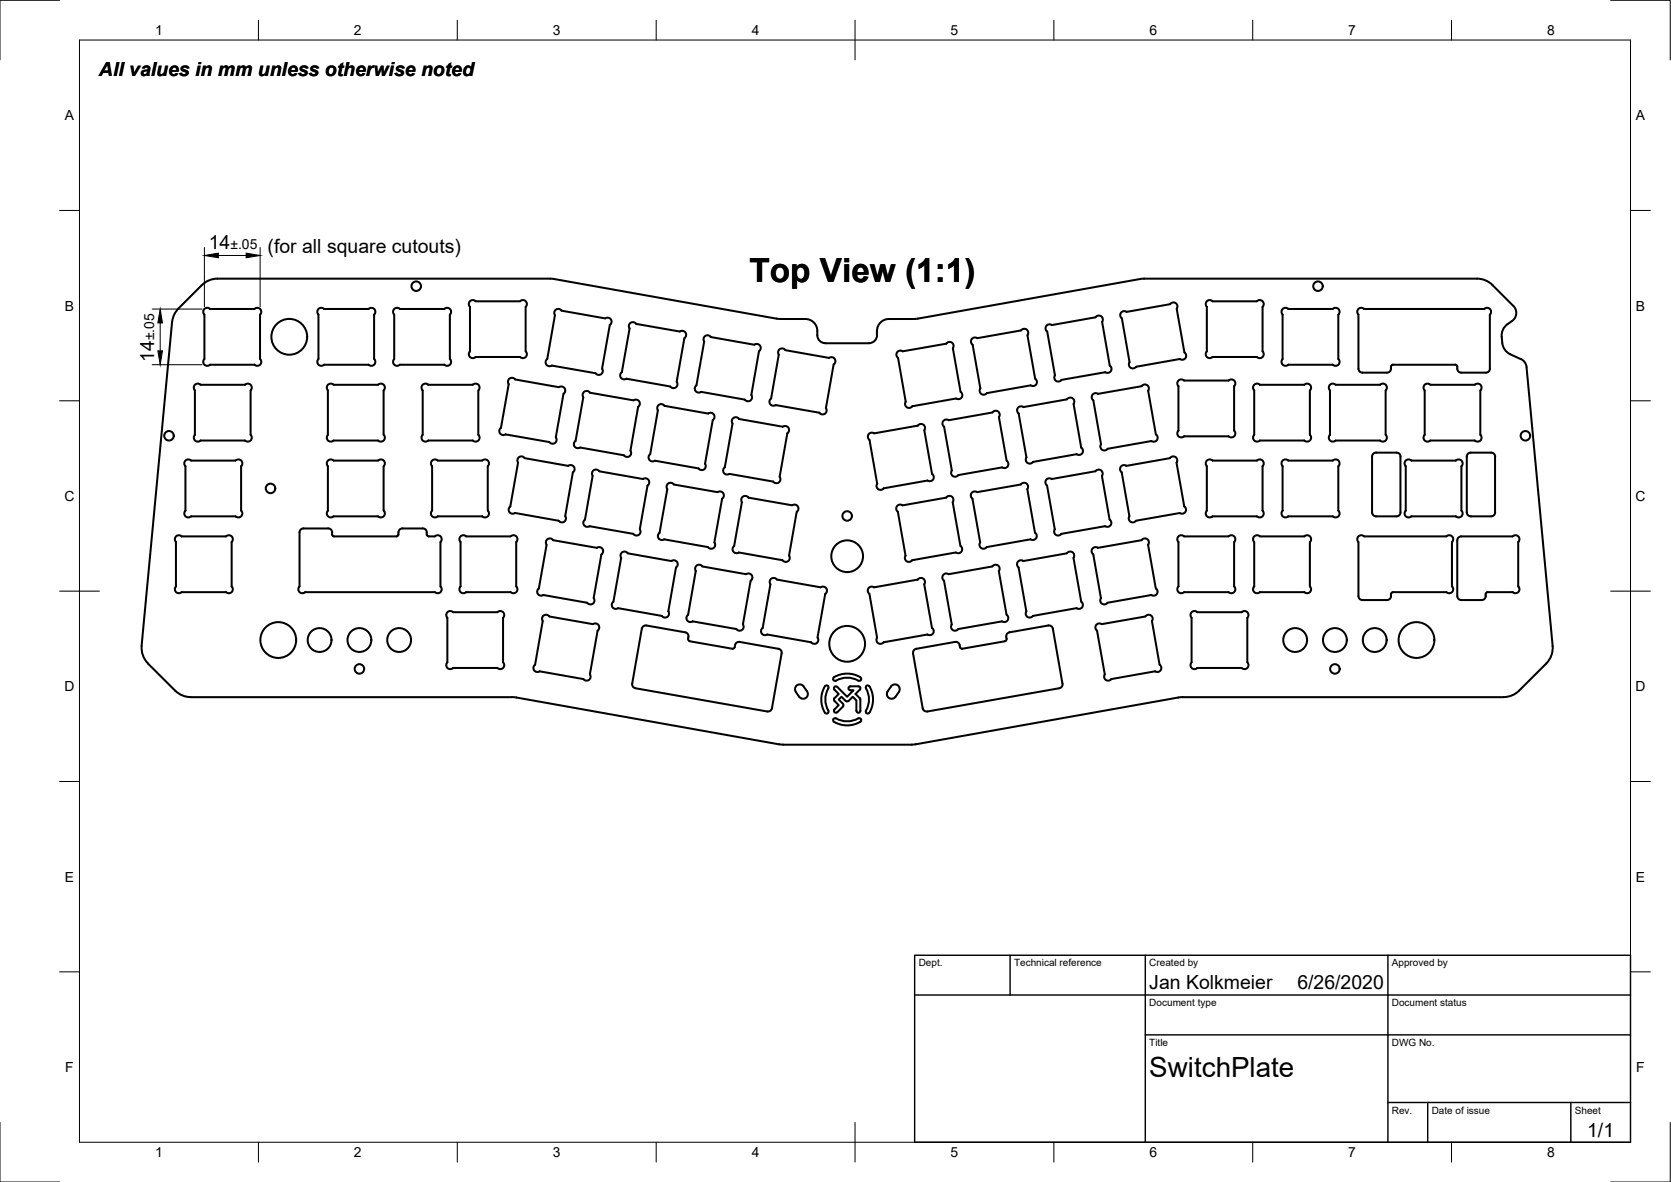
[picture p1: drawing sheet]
<svg xmlns="http://www.w3.org/2000/svg" width="420mm" height="297mm" viewBox="0 0 420 297" stroke-linecap="round" stroke-linejoin="round" font-family="sans-serif">
<!-- layer: Visible -->
<g fill="none" stroke="#000" stroke-width=".51">
<path d="M50.8 71.6l-6.3 6.4-.9 1.7-.3 1.2M54.7 70h84l56.6 10.1M54.7 70l-1.9 .3-1.1 .6-.9 .7M65.4 79.1v11.1M65.4 79.1a1.01 1.01 0 0 0 0-1.5 1.01 1.01 0 0 0-1.4 0h-11.2a1.01 1.01 0 0 0-1.4 0 1.01 1.01 0 0 0 0 1.5v11.1M94.1 79.1v11.1M94.1 79.1a1 1 0 0 0 0-1.5 1 1 0 0 0-1.4 0h-11.2a1.01 1.01 0 0 0-1.4 0 1.01 1.01 0 0 0 0 1.5v11.1M113.1 79.1v11.1M113.1 79.1a1 1 0 0 0 0-1.5 1 1 0 0 0-1.4 0h-11.2a1.01 1.01 0 0 0-1.4 0 1.01 1.01 0 0 0 0 1.5v11.1M119.6 75.7h11.2M119.6 75.7a1 1 0 0 0-1.4 0 1 1 0 0 0 0 1.4v11.2a1.01 1.01 0 0 0 0 1.4 1.01 1.01 0 0 0 1.4 0M130.8 75.7a1.01 1.01 0 0 1 1.4 0 1.01 1.01 0 0 1 0 1.4v11.2a1 1 0 0 1 0 1.4 1 1 0 0 1-1.4 0h-11.2"/>
<path d="M275.5 79.7l-11 2M275.5 79.7a1.01 1.01 0 0 1 1.4-.2 1.01 1.01 0 0 1 .2 1.4M287.7 70l84.3 .1 1.8 .5 1 .6 5.7 5.7a2.49 2.49 0 0 1-.3 3.8 4.4 4.4 0 0 0-2.5 5.5 3.5 3.5 0 0 0 2.1 2.8l2.6 1.2M287.7 70l-57 10.1-7.2 .1M303.4 77.1v11.2M304.9 75.7h11.1M304.9 75.7a1.01 1.01 0 0 0-1.4 0 1.01 1.01 0 0 0 0 1.4M316 75.7a1 1 0 0 1 1.5 0 1 1 0 0 1 0 1.4v11.2a1 1 0 0 1 0 1.4 1 1 0 0 1-1.5 0h-11.1a1.01 1.01 0 0 1-1.4 0 1.01 1.01 0 0 1 0-1.4M322.5 79.1v11.1M322.5 79.1a1.01 1.01 0 0 1 0-1.5 1.01 1.01 0 0 1 1.4 0h11.2a1.01 1.01 0 0 1 1.4 0 1.01 1.01 0 0 1 0 1.5M336.5 79.1v11.1M374.6 79.1v13.6"/>
<path d="M374.6 79.1a1.01 1.01 0 0 0 0-1.5 1.01 1.01 0 0 0-1.4 0h-30.2a1 1 0 0 0-1.4 0 1 1 0 0 0 0 1.5v13.5a1.01 1.01 0 0 0 1 1h6.2a1.36 1.36 0 0 0 1-1.7l.5-.3 15.6 .1h.3l.2 .4a1.13 1.13 0 0 0 1 1.5h6.2a1.01 1.01 0 0 0 1-1M43.3 80.9l-7.7 81.4M51.4 90.2a1.01 1.01 0 0 0 0 1.4 1.01 1.01 0 0 0 1.4 0l11.2 .1a1.02 1.02 0 0 0 1.4-.1 1.02 1.02 0 0 0 0-1.4M80.1 90.2a1.01 1.01 0 0 0 0 1.4 1.01 1.01 0 0 0 1.4 0l11.2 .1a1.01 1.01 0 0 0 1.4-.1 1.01 1.01 0 0 0 0-1.4M96.5 98.1v11.2M96.5 98.1a1.01 1.01 0 0 0 0-1.4 1.01 1.01 0 0 0-1.5 0h-11.1a1.01 1.01 0 0 0-1.4 0 1.01 1.01 0 0 0 0 1.4l-.1 11.2M99.1 90.2a1.01 1.01 0 0 0 0 1.4 1.01 1.01 0 0 0 1.4 0l11.2 .1a1.01 1.01 0 0 0 1.4-.1 1.01 1.01 0 0 0 0-1.4M120.3 98.1v11.2M120.3 98.1a1.01 1.01 0 0 0 0-1.4 1.01 1.01 0 0 0-1.4 0h-11.2a1.01 1.01 0 0 0-1.4 0 1.01 1.01 0 0 0 0 1.4v11.2M127.9 96.5a1.01 1.01 0 0 1 .2-1.4 1.01 1.01 0 0 1 1.4 .3l11 1.9a1 1 0 0 1 1.5 .2 1 1 0 0 1-.3 1.4l-2 11M127.9 96.5l-1.9 11a1.01 1.01 0 0 0-.3 1.4 1.01 1.01 0 0 0 1.4 .3M138.8 91.9a1.01 1.01 0 0 1-1.4-.3 1.01 1.01 0 0 1 .2-1.4l1.9-11a1.02 1.02 0 0 1 .3-1.4 1.02 1.02 0 0 1 1.4 .3l11 1.9a1.01 1.01 0 0 1 1.4 .2 1.01 1.01 0 0 1-.3 1.5l-1.9 11a1 1 0 0 1-.3 1.3 1 1 0 0 1-1.4-.2l-11-1.9"/>
<path d="M148.3 98.7l11 1.9M148.3 98.7a1.01 1.01 0 0 0-1.4-.3 1.01 1.01 0 0 0-.2 1.4l-2 11a1.01 1.01 0 0 0-.2 1.4 1.01 1.01 0 0 0 1.4 .3l11 1.9M158.5 81.1a.98 .98 0 0 1 1.4 .3l11 1.9a1.01 1.01 0 0 1 1.5 .3 1.01 1.01 0 0 1-.3 1.4l-1.9 11a1.01 1.01 0 0 1-.3 1.4 1.01 1.01 0 0 1-1.4-.3l-11-1.9a1.01 1.01 0 0 1-1.4-.3 1.01 1.01 0 0 1 .3-1.4l1.9-11a1.01 1.01 0 0 1 .2-1.4zM175.1 96.8a1.01 1.01 0 0 0-.2 1.4 1.01 1.01 0 0 0 1.4 .3l11 1.9M177.1 85.8l-2 11M177.1 85.8a1.01 1.01 0 0 1 .2-1.4 1.01 1.01 0 0 1 1.4 .3l11 1.9a1 1 0 0 1 1.4 .3 1 1 0 0 1-.2 1.4l-2 11a1 1 0 0 1-.2 1.4 1 1 0 0 1-1.4-.3M195.3 80.1l1.1 .1M196.1 87.7a.98 .98 0 0 1 1.4 .3l11 1.9a1 1 0 0 1 1.4 .3 1 1 0 0 1-.3 1.4l-1.9 11a1 1 0 0 1-.3 1.4 1 1 0 0 1-1.4-.3l-11-1.9a1.01 1.01 0 0 1-1.4-.3 1.01 1.01 0 0 1 .3-1.4l1.9-11a1.01 1.01 0 0 1 .3-1.4zM196.4 80.2h6.1M202.5 80.2a3.2 3.2 0 0 1 3 4.1 2 2 0 0 0 2 1.9l11 .1a2.27 2.27 0 0 0 2-3.1 3 3 0 0 1 3-3M227 88.3a1.01 1.01 0 0 0-1.4 .2 1.01 1.01 0 0 0 .2 1.4l1.9 11a1.01 1.01 0 0 0 .3 1.4 1.01 1.01 0 0 0 1.4-.2l11-2a1.01 1.01 0 0 0 1.4-.2 1.01 1.01 0 0 0-.3-1.4M239.6 87.5l1.9 11"/>
<path d="M239.6 87.5a1.01 1.01 0 0 0-.3-1.4 1.01 1.01 0 0 0-1.4 .3l-11 1.9M246.5 97.6a1.01 1.01 0 0 0 .2 1.4 1.01 1.01 0 0 0 1.4-.2M259.1 96.8l-11 2M259.1 96.8a1 1 0 0 0 1.4-.2 1 1 0 0 0-.2-1.4l-1.9-11a1.01 1.01 0 0 0-.3-1.4 1.01 1.01 0 0 0-1.4 .2l-11 2a1.01 1.01 0 0 0-1.4 .2 1.01 1.01 0 0 0 .3 1.4l1.9 11M263.3 83.3l2 11M264.5 81.7a1.01 1.01 0 0 0-1.4 .2 1.01 1.01 0 0 0 .2 1.4M274.7 99.2a.98 .98 0 0 1 1.4-.2l11-2a1 1 0 0 1 1.4-.2 1 1 0 0 1 .2 1.4l2 11a1.01 1.01 0 0 1 .2 1.4 1.01 1.01 0 0 1-1.4 .2l-11 2a1.01 1.01 0 0 1-1.4 .2 1.01 1.01 0 0 1-.2-1.4l-2-11a1.01 1.01 0 0 1-.2-1.4zM277.1 80.9l2 11a1.01 1.01 0 0 1 .2 1.4 1.01 1.01 0 0 1-1.4 .2l-11 2a1.01 1.01 0 0 1-1.4 .2 1.01 1.01 0 0 1-.2-1.4M285.7 92.2a1.01 1.01 0 0 1-1.4 .2 1.01 1.01 0 0 1-.3-1.4l-1.9-11a1.01 1.01 0 0 1-.3-1.4 1.01 1.01 0 0 1 1.4-.2l11-2a1 1 0 0 1 1.4-.2 1 1 0 0 1 .3 1.4l1.9 11a1 1 0 0 1 .3 1.4 1 1 0 0 1-1.4 .2l-11 2M310.3 97.1v11.1M310.3 97.1a1 1 0 0 0 0-1.5 1 1 0 0 0-1.4 0h-11.2a1.01 1.01 0 0 0-1.4 0 1.01 1.01 0 0 0 0 1.5v11.1M322.5 90.2a1.01 1.01 0 0 0 0 1.4 1.01 1.01 0 0 0 1.4 0l11.2 .1a1.02 1.02 0 0 0 1.4-.1 1.02 1.02 0 0 0 0-1.4"/>
<path d="M329.4 98.1v11.2M329.4 98.1a1 1 0 0 0 0-1.4 1 1 0 0 0-1.4 0h-11.2a1.01 1.01 0 0 0-1.4 0 1.01 1.01 0 0 0 0 1.4v11.2M335.8 96.7h11.2a1.01 1.01 0 0 1 1.4 0 1.01 1.01 0 0 1 0 1.4v11.2M335.8 96.7a1.01 1.01 0 0 0-1.4 0 1.01 1.01 0 0 0 0 1.4v11.2M372.2 98.1v11.2M372.2 98.1a1 1 0 0 0 0-1.4 1 1 0 0 0-1.4 0h-11.2a1.01 1.01 0 0 0-1.4 0 1.01 1.01 0 0 0 0 1.4v11.2M382.4 90.2a2.47 2.47 0 0 1 1.4 2.1l6.6 70.7-.4 2-.7 1.2-7.3 7.4-1.6 1-1.1 .4-1.2 .2-81.8 .1M49 109.3v-11.2a1.01 1.01 0 0 1 0-1.4 1.01 1.01 0 0 1 1.4 0h11.2a1 1 0 0 1 1.4 0 1 1 0 0 1 0 1.4v11.2M49 109.3a1.01 1.01 0 0 0 0 1.4 1.01 1.01 0 0 0 1.4 0h11.2a1.01 1.01 0 0 0 1.4 0 1.01 1.01 0 0 0 0-1.4M60.6 117.2v11.1M60.6 117.2a1.01 1.01 0 0 0 0-1.5 1.01 1.01 0 0 0-1.4 0h-11.1a1.01 1.01 0 0 0-1.5 0 1.01 1.01 0 0 0 0 1.5v11.1M82.5 109.3a1.01 1.01 0 0 0 0 1.4 1.01 1.01 0 0 0 1.4 0h11.1a1.02 1.02 0 0 0 1.5 0 1.02 1.02 0 0 0 0-1.4"/>
<path d="M96.5 117.2v11.1M96.5 117.2a1.01 1.01 0 0 0 0-1.5 1.01 1.01 0 0 0-1.5 0h-11.1a1.01 1.01 0 0 0-1.4 0 1.01 1.01 0 0 0 0 1.5l-.1 11.1M106.3 109.3a1.01 1.01 0 0 0 0 1.4 1.01 1.01 0 0 0 1.4 0h11.2a1.02 1.02 0 0 0 1.4 0 1.02 1.02 0 0 0 0-1.4M127.1 109.2l11 1.9a1.01 1.01 0 0 0 1.4 .2 1.01 1.01 0 0 0 .3-1.4M131.9 115.1l11 2M131.9 115.1a1.01 1.01 0 0 0-1.4-.2 1.01 1.01 0 0 0-.2 1.4l-2 11a1.01 1.01 0 0 0-.2 1.4 1.01 1.01 0 0 0 1.4 .2l11 2a1.01 1.01 0 0 0 1.4 .2 1.01 1.01 0 0 0 .2-1.4M142.9 117.1a1.01 1.01 0 0 1 1.4 .2 1.01 1.01 0 0 1-.2 1.4M144 118.7l-1.9 11M159.3 100.6a1.01 1.01 0 0 1 1.4 .3 1.01 1.01 0 0 1-.2 1.4M160.4 102.3l-1.9 11a1.01 1.01 0 0 1-.2 1.4 1.01 1.01 0 0 1-1.4-.3M165.7 101.7a.98 .98 0 0 1 1.4 .3l11 1.9a1.01 1.01 0 0 1 1.4 .3 1.01 1.01 0 0 1-.3 1.4l-1.9 11a1 1 0 0 1-.3 1.4 1 1 0 0 1-1.4-.3l-10.9-1.9a1.01 1.01 0 0 1-1.5-.3 1.01 1.01 0 0 1 .3-1.4l1.9-11a1.01 1.01 0 0 1 .3-1.4zM183.4 119.1l11 1.9"/>
<path d="M196.1 119.9a1.01 1.01 0 0 1-.3 1.4 1.01 1.01 0 0 1-1.4-.3M198 108.9l-2 11M198 108.9a1 1 0 0 0 .2-1.4 1 1 0 0 0-1.4-.3l-11-1.9a1 1 0 0 0-1.4-.3 1 1 0 0 0-.2 1.4l-1.9 11a1.01 1.01 0 0 0-.3 1.4 1.01 1.01 0 0 0 1.4 .3M219.8 108.9l11-1.9a1 1 0 0 1 1.4-.3 1 1 0 0 1 .2 1.4l2 11a1.01 1.01 0 0 1 .2 1.4 1.01 1.01 0 0 1-1.4 .3l-11 1.9a1.01 1.01 0 0 1-1.4 .2 1.01 1.01 0 0 1-.2-1.4M219.8 108.9a1.01 1.01 0 0 0-1.4 .2 1.01 1.01 0 0 0 .2 1.4l2 11M252 117.4a1 1 0 0 0 1.4-.2 1 1 0 0 0-.3-1.4l-1.9-11a1.01 1.01 0 0 0-.3-1.4 1.01 1.01 0 0 0-1.4 .3l-11 1.9a1 1 0 0 0-1.4 .2 1 1 0 0 0 .3 1.4l1.9 11a1.01 1.01 0 0 0 .3 1.4 1.01 1.01 0 0 0 1.4-.2l11-1.9M257.3 102.3a1.01 1.01 0 0 0-1.4 .2 1.01 1.01 0 0 0 .3 1.4l1.9 11M268.3 100.4l-11 1.9M268.3 100.3a1 1 0 0 1 1.4-.2 1 1 0 0 1 .2 1.4l2 11a1 1 0 0 1 .2 1.4 1 1 0 0 1-1.4 .2l-11 2a1.01 1.01 0 0 1-1.4 .2 1.01 1.01 0 0 1-.2-1.4M275.4 118.4l-11 2M275.4 118.4a1.01 1.01 0 0 1 1.4-.2 1.01 1.01 0 0 1 .3 1.4l1.9 11M283.2 117.1a1.01 1.01 0 0 0-1.4 .2 1.01 1.01 0 0 0 .3 1.4l1.9 11"/>
<path d="M294.2 115.1a1 1 0 0 1 1.4-.2 1 1 0 0 1 .2 1.4l2 11a1.02 1.02 0 0 1 .2 1.4 1.02 1.02 0 0 1-1.4 .2l-11 2a1.01 1.01 0 0 1-1.4 .2 1.01 1.01 0 0 1-.2-1.4M294.2 115.1l-11 2M296.3 108.2a1.01 1.01 0 0 0 0 1.4 1.01 1.01 0 0 0 1.4 0l11.2 .1a1.01 1.01 0 0 0 1.4-.1 1.01 1.01 0 0 0 0-1.4M303.4 117.2v11.1M303.5 117.2a1.01 1.01 0 0 1 0-1.5 1.01 1.01 0 0 1 1.4 0h11.1a1 1 0 0 1 1.5 0 1 1 0 0 1 0 1.5v11.1M315.4 109.3a1.01 1.01 0 0 0 0 1.4 1.01 1.01 0 0 0 1.4 0h11.2a1.01 1.01 0 0 0 1.4 0 1.01 1.01 0 0 0 0-1.4M322.5 117.2v11.1M322.5 117.2a1.01 1.01 0 0 1 0-1.5 1.01 1.01 0 0 1 1.4 0h11.2a1.01 1.01 0 0 1 1.4 0 1.01 1.01 0 0 1 0 1.5M334.4 109.3a1.01 1.01 0 0 0 0 1.4 1.01 1.01 0 0 0 1.4 0M336.5 117.2v11.1M345 114.8v14a1.01 1.01 0 0 0 1 1h5.1a1.01 1.01 0 0 0 1-1v-14M346 113.8h5.1"/>
<path d="M346 113.7a1.01 1.01 0 0 0-1 1M348.4 109.3a1.01 1.01 0 0 1 0 1.4 1.01 1.01 0 0 1-1.4 0h-11.2M351.1 113.7a1.01 1.01 0 0 1 1 1M358.2 109.3a1.01 1.01 0 0 0 0 1.4 1.01 1.01 0 0 0 1.4 0h11.2a1.01 1.01 0 0 0 1.4 0 1.01 1.01 0 0 0 0-1.4M368.8 114.8v14a1.01 1.01 0 0 0 1 1h5.1M369.8 113.8h5.1M369.8 113.7a1.01 1.01 0 0 0-1 1M374.9 113.7a1.01 1.01 0 0 1 1 1M375.9 114.8v14M45.7 134.8h11.1a1.01 1.01 0 0 1 1.5 0 1.01 1.01 0 0 1 0 1.4v11.2M45.7 134.8a1.01 1.01 0 0 0-1.4 0 1.01 1.01 0 0 0 0 1.4l-.1 11.2M46.6 128.3a1.01 1.01 0 0 0 0 1.4 1.01 1.01 0 0 0 1.5 0l11.1 .1a1.02 1.02 0 0 0 1.4-.1 1.02 1.02 0 0 0 0-1.4"/>
<path d="M75.3 133.8v13.6M76.3 132.8h6.2M76.3 132.8a1.01 1.01 0 0 0-1 1M82.5 128.3a1.01 1.01 0 0 0 0 1.4 1.01 1.01 0 0 0 1.4 0l11.1 .1a1.02 1.02 0 0 0 1.5-.1 1.02 1.02 0 0 0 0-1.4M82.5 132.8a1.01 1.01 0 0 1 1 1M83.5 133.8v.5M100.2 133.8v.5M100.2 134.3l-.3 .4-.2 .1h-15.7l-.3-.1-.2-.4M101.2 132.8h5.1M101.2 132.8a1.01 1.01 0 0 0-1 1M106.3 132.8a1.01 1.01 0 0 1 1 1M107.3 133.8v.5"/>
<path d="M107.3 134.3l.3 .4a3 3 0 0 0 2.5-.2 1.01 1.01 0 0 1 .9 .6 1.01 1.01 0 0 1-.2 1.1l-.1 11.2M108.6 128.3a1.01 1.01 0 0 0 0 1.4 1.01 1.01 0 0 0 1.5 0l11.1 .1a1.01 1.01 0 0 0 1.5-.1 1.01 1.01 0 0 0 0-1.4M108.6 128.3v-11.1a1.01 1.01 0 0 1 0-1.5 1.01 1.01 0 0 1 1.5 0h11.1a1 1 0 0 1 1.5 0 1 1 0 0 1 0 1.5l-.1 11.1M117.2 134.8h11.2M117.2 134.8a1.01 1.01 0 0 0-1.4 0 1.01 1.01 0 0 0 0 1.4v11.2M128.4 134.8a1.01 1.01 0 0 1 1.4 0 1.01 1.01 0 0 1 0 1.4v11.2M139.1 135.7l11 2a1.01 1.01 0 0 1 1.4 .2 1.01 1.01 0 0 1-.3 1.4l-1.9 11a1.01 1.01 0 0 1-.3 1.4 1.01 1.01 0 0 1-1.4-.2l-11-2a1.01 1.01 0 0 1-1.4-.2 1.01 1.01 0 0 1 .3-1.4M139.1 135.7a1.01 1.01 0 0 0-1.4-.2 1.01 1.01 0 0 0-.3 1.4l-1.9 11M148.2 132.2a1.01 1.01 0 0 1-1.4-.2 1.01 1.01 0 0 1 .3-1.4l1.9-11a1.01 1.01 0 0 1 .3-1.4 1.01 1.01 0 0 1 1.4 .2l11 2a1 1 0 0 1 1.4 .2 1 1 0 0 1-.3 1.4l-1.9 11a1 1 0 0 1-.3 1.4 1 1 0 0 1-1.4-.2l-11-2M156.4 138.8a.95 .95 0 0 1 1.4 .3l11 1.9a1.01 1.01 0 0 1 1.4 .2 1.01 1.01 0 0 1-.2 1.4l-1.9 11a1.01 1.01 0 0 1-.3 1.4 1.01 1.01 0 0 1-1.4-.2l-11-2a1.01 1.01 0 0 1-1.4-.2 1.01 1.01 0 0 1 .2-1.4l2-11a1.01 1.01 0 0 1 .2-1.4zM167 135.5l11 2a1.01 1.01 0 0 0 1.4 .2 1.01 1.01 0 0 0 .3-1.4M180.4 123.7l-11-2a1 1 0 0 0-1.4-.2 1 1 0 0 0-.2 1.4l-2 11a1.01 1.01 0 0 0-.2 1.4 1.01 1.01 0 0 0 1.4 .2"/>
<path d="M180.4 123.7a1.01 1.01 0 0 1 1.4 .2 1.01 1.01 0 0 1-.2 1.4M181.6 125.3l-2 11M188.2 125a1.01 1.01 0 0 0-1.4-.2 1.01 1.01 0 0 0-.3 1.4l-1.9 11a1.01 1.01 0 0 0-.2 1.4 1.01 1.01 0 0 0 1.4 .2l10.9 2a1.01 1.01 0 0 0 1.5 .2 1.01 1.01 0 0 0 .2-1.4l1.9-11a1.01 1.01 0 0 0 .3-1.4 1.01 1.01 0 0 0-1.4-.2l-11-1.9M240.3 138.8l-11 2M240.4 138.8a1 1 0 0 0 1.4-.2 1 1 0 0 0-.3-1.4l-1.9-11a1 1 0 0 0-.3-1.4 1 1 0 0 0-1.4 .3l-11 1.9a1.01 1.01 0 0 0-1.4 .2 1.01 1.01 0 0 0 .3 1.4l1.9 11a1.01 1.01 0 0 0 .2 1.4 1.01 1.01 0 0 0 1.4-.2M258.3 122.9l2 11a1.01 1.01 0 0 1 .2 1.4 1.01 1.01 0 0 1-1.4 .2l-11 2a1.01 1.01 0 0 1-1.4 .2 1.01 1.01 0 0 1-.2-1.4l-2-11a1.01 1.01 0 0 1-.2-1.4 1.01 1.01 0 0 1 1.4-.2M258.3 122.9a1.01 1.01 0 0 0-.2-1.4 1.01 1.01 0 0 0-1.4 .2l-11 2M264.4 120.4a1 1 0 0 0-1.4 .2 1 1 0 0 0 .3 1.4l1.9 11a1.01 1.01 0 0 0 .3 1.4 1.01 1.01 0 0 0 1.4-.2M277.9 132.2l-11.1 2M279 130.6a1.01 1.01 0 0 1 .3 1.4 1.01 1.01 0 0 1-1.4 .2M287 135.7l-10.9 2a1.01 1.01 0 0 0-1.5 .2 1.01 1.01 0 0 0 .3 1.4l1.9 11a1.01 1.01 0 0 0 .3 1.4 1.01 1.01 0 0 0 1.4-.2l11-2a1.01 1.01 0 0 0 1.4-.2 1.01 1.01 0 0 0-.3-1.4M287.1 135.7a1.01 1.01 0 0 1 1.4-.2 1.01 1.01 0 0 1 .2 1.4"/>
<path d="M288.7 136.9l1.9 11M303.5 128.3a1.01 1.01 0 0 0 0 1.4 1.01 1.01 0 0 0 1.4 0l11.1 .1a1.01 1.01 0 0 0 1.5-.1 1.01 1.01 0 0 0 0-1.4M310.3 136.2v11.2M310.3 136.2a1 1 0 0 0 0-1.4 1 1 0 0 0-1.4 0h-11.2a1.01 1.01 0 0 0-1.4 0 1.01 1.01 0 0 0 0 1.4v11.2M322.5 128.3a1.01 1.01 0 0 0 0 1.4 1.01 1.01 0 0 0 1.4 0l11.2 .1a1.02 1.02 0 0 0 1.4-.1 1.02 1.02 0 0 0 0-1.4M329.4 136.2v11.2M329.4 136.2a1 1 0 0 0 0-1.4 1 1 0 0 0-1.4 0h-11.2a1.01 1.01 0 0 0-1.4 0 1.01 1.01 0 0 0 0 1.4v11.2M353.5 128.3a1.01 1.01 0 0 0 0 1.4 1.01 1.01 0 0 0 1.4 0l11.2 .1a1.01 1.01 0 0 0 1.4-.1 1.01 1.01 0 0 0 0-1.4M353.5 128.3v-11.1a1.01 1.01 0 0 1 0-1.5 1.01 1.01 0 0 1 1.4 0h11.2a1 1 0 0 1 1.4 0 1 1 0 0 1 0 1.5v11.1M363.7 134.8h-20.7a1 1 0 0 0-1.4 0 1 1 0 0 0 0 1.4v13.6l.1 .5 .4 .4 .5 .1h6.2a1.36 1.36 0 0 0 1-1.7l.5-.3h13.4M363.7 134.8a1.01 1.01 0 0 1 1.4 0 1.01 1.01 0 0 1 0 1.4v11.2M366.4 135.8v14a1.01 1.01 0 0 0 1 1h5.2a1.1 1.1 0 0 0 .9-1.5l.1-.2 .4-.3h6.3a1.01 1.01 0 0 0 1.5 0 1.01 1.01 0 0 0 0-1.4"/>
<path d="M366.4 135.8a1.01 1.01 0 0 1 1-1h12.9a1 1 0 0 1 1.5 0 1 1 0 0 1 0 1.4l-.1 11.2M375.9 128.8a1.01 1.01 0 0 1-1 1M44.3 147.4a1.01 1.01 0 0 0 0 1.4 1.01 1.01 0 0 0 1.4 0M58.3 147.4a1.01 1.01 0 0 1 0 1.4 1.01 1.01 0 0 1-1.5 0h-11.1M75.3 147.4a1.01 1.01 0 0 0 0 1.4 1.01 1.01 0 0 0 1.4 0h32.6a1.01 1.01 0 0 0 1.5 0 1.01 1.01 0 0 0 0-1.4M112.5 155.3v11.1M112.5 155.3a1 1 0 0 1 0-1.4 1 1 0 0 1 1.4-.1h11.2a1 1 0 0 1 1.4 0 1 1 0 0 1 0 1.5v11.1a1 1 0 0 1 0 1.5 1 1 0 0 1-1.4 0h-11.2a1.01 1.01 0 0 1-1.4 0 1.01 1.01 0 0 1 0-1.5M115.8 147.4a1.01 1.01 0 0 0 0 1.4 1.01 1.01 0 0 0 1.4 0M117.2 148.8h11.2M129.8 147.4a1.01 1.01 0 0 1 0 1.4 1.01 1.01 0 0 1-1.4 0M138.1 154.9l11 1.9a1.01 1.01 0 0 1 1.4 .3 1.01 1.01 0 0 1-.2 1.4M138.1 154.9a1.01 1.01 0 0 0-1.4-.2 1.01 1.01 0 0 0-.2 1.4l-2 11"/>
<path d="M150.3 158.5l-2 11M161.4 158l-2.4 13.8a1.03 1.03 0 0 0 .8 1.2l33.1 5.8a1.01 1.01 0 0 0 1.2-.8M161.4 158a1.01 1.01 0 0 1 1.2-.8l9.7 1.7a.99 .99 0 0 1 .8 1.2M176.6 142.4l11 1.9M176.6 142.3a1.01 1.01 0 0 0-1.4-.2 1.01 1.01 0 0 0-.3 1.4l-1.9 11a1.01 1.01 0 0 0-.2 1.4 1.01 1.01 0 0 0 1.4 .2l11 2a1 1 0 0 0 1.4 .2 1 1 0 0 0 .2-1.4M187.6 144.3a1.01 1.01 0 0 1 1.4 .2 1.01 1.01 0 0 1-.2 1.4M188.7 145.9l-1.9 11M192.9 159.5l11 1.9M192.9 159.4a1.01 1.01 0 0 1-1.4-.2 1.01 1.01 0 0 1 .3-1.4l1.9-11a1 1 0 0 1 .3-1.4 1 1 0 0 1 1.4 .3l11 1.9a1 1 0 0 1 1.4 .2 1 1 0 0 1-.3 1.4l-2 11a.99 .99 0 0 1-.2 1.4 .99 .99 0 0 1-1.4-.2M233.2 159.5l-11 1.9M233.2 159.4a1 1 0 0 0 1.4-.2 1 1 0 0 0-.3-1.4l-1.9-11a1 1 0 0 0-.2-1.4 1 1 0 0 0-1.4 .3l-11 1.9a1.01 1.01 0 0 0-1.4 .2 1.01 1.01 0 0 0 .2 1.4l1.9 11M237.4 145.9l1.9 11"/>
<path d="M238.5 144.3a1.01 1.01 0 0 0-1.4 .2 1.01 1.01 0 0 0 .3 1.4M249.5 142.4l-11 1.9M249.5 142.3a1.01 1.01 0 0 1 1.4-.2 1.01 1.01 0 0 1 .3 1.4M251.1 143.5l2 11a1.01 1.01 0 0 1 .2 1.4 1.01 1.01 0 0 1-1.4 .3l-11 1.9a1.01 1.01 0 0 1-1.4 .2 1.01 1.01 0 0 1-.2-1.4M256.1 142.6l2 11M256.1 142.6a.99 .99 0 0 1-.2-1.4 .99 .99 0 0 1 1.4-.2l11-2a1 1 0 0 1 1.4-.2 1 1 0 0 1 .2 1.4l2 11a1 1 0 0 1 .2 1.4 1 1 0 0 1-1.4 .2l-11 2a1.01 1.01 0 0 1-1.4 .2 1.01 1.01 0 0 1-.2-1.4M264.7 158l2.5 13.8a1.01 1.01 0 0 1-.8 1.1l-33.2 5.9a1.03 1.03 0 0 1-1.2-.8M264.7 158a1 1 0 0 0-1.1-.8l-9.8 1.7a1.12 1.12 0 0 0-.7 1.7M275.8 158.5l2 11a1.01 1.01 0 0 0 .3 1.4 1.01 1.01 0 0 0 1.4-.3M288 154.9l-11 1.9a1.01 1.01 0 0 0-1.4 .3 1.01 1.01 0 0 0 .2 1.4M288 154.9a1.01 1.01 0 0 1 1.4-.2 1.01 1.01 0 0 1 .3 1.4l1.9 11M296.3 147.4a1.01 1.01 0 0 0 0 1.4 1.01 1.01 0 0 0 1.4 0h11.2a1.01 1.01 0 0 0 1.4 0 1.01 1.01 0 0 0 0-1.4"/>
<path d="M299.6 155.3v11.1M299.6 155.3a1 1 0 0 1 0-1.4 1 1 0 0 1 1.4-.1h11.2a1 1 0 0 1 1.4 0 1 1 0 0 1 0 1.5v11.1a1 1 0 0 1 0 1.5 1 1 0 0 1-1.4 0h-11.1a1.01 1.01 0 0 1-1.5 0 1.01 1.01 0 0 1 0-1.5M315.4 147.4a1.01 1.01 0 0 0 0 1.4 1.01 1.01 0 0 0 1.4 0h11.2a1.01 1.01 0 0 0 1.4 0 1.01 1.01 0 0 0 0-1.4M365.1 147.4a1.01 1.01 0 0 1 0 1.4 1.01 1.01 0 0 1-1.4 0M35.6 162.3l.2 2.1 .6 1.2 .8 1.1 7.3 7.3 1.1 .6 1.7 .5 82.5 .2M129.8 175.3l66.1 11.8M134.5 167a1.01 1.01 0 0 0-.2 1.4 1.01 1.01 0 0 0 1.4 .3M135.7 168.7l11 2M148.3 169.5a1.01 1.01 0 0 1-.2 1.4 1.01 1.01 0 0 1-1.4-.3M173 160.5l.2 .5 .2 .1M173.1 160.1l-.1 .5M173.4 161.1l10.7 1.9"/>
<path d="M186 161.3l9.7 1.8M186 161.3a1.36 1.36 0 0 0-1.4 1.6l-.4 .1M195.7 163a1.01 1.01 0 0 1 .8 1.2M196.5 164.2l-2.4 13.8M202.1 172.5l.8 1.2a1.2 1.2 0 0 1-.3 1.7 1.2 1.2 0 0 1-1.6-.3M202.1 172.5a1.2 1.2 0 0 0-1.7-.3 1.2 1.2 0 0 0-.3 1.7l.9 1.2M207.4 172.5a6.5 6.5 0 0 0 0 6.6M207.4 172.5a.5 .5 0 0 1 .7-.2 .5 .5 0 0 1 .2 .7 5.8 5.8 0 0 0 0 5.8 .5 .5 0 0 1-.3 .5 .5 .5 0 0 1-.6-.2M209.7 170.2a6.2 6.2 0 0 1 6.8 .2 .5 .5 0 0 1-.1 .6 .5 .5 0 0 1-.6 .1 5.8 5.8 0 0 0-5.8 0 .5 .5 0 0 1-.5-.3 .5 .5 0 0 1 .2-.6zM216.3 175.8v2.8M216.3 175.8l-1.2-1.4 1.2-1.2-.1-.6-2.4-.1a.5 .5 0 0 0-.5 .5 .5 .5 0 0 0 .5 .5h.8l-1.6 1.6-2.5-2.5a.5 .5 0 0 0-.7 0 .5 .5 0 0 0 0 .7l1.1 1.1-1.2 1.3 .1 .4 1.1 1.1-1.1 1.1a.5 .5 0 0 0 0 .7 .5 .5 0 0 0 .7 0l1.6-1.7-.2-.4-1-1.1 .7-.7 1.3 1.2 .5-.2 1-1 .9 .9v2.6a.51 .51 0 0 0 .5 .5 .51 .51 0 0 0 .5-.5M217.9 172.3h.5a6.1 6.1 0 0 1 0 7 .5 .5 0 0 1-.6-.1 .5 .5 0 0 1-.1-.6 5.8 5.8 0 0 0 0-5.9z"/>
<path d="M220.5 160.2a1.01 1.01 0 0 0 .3 1.4 1.01 1.01 0 0 0 1.4-.2M223.2 173.7l.9-1.2a1.2 1.2 0 0 1 1.6-.3 1.2 1.2 0 0 1 .3 1.7M223.2 173.7a1.2 1.2 0 0 0 .3 1.7 1.2 1.2 0 0 0 1.7-.3M226 173.9l-.9 1.2M230.4 163a1.01 1.01 0 0 0-.8 1.2l2.4 13.8M241.3 162.1l.2 .8 .5 .1M241.3 162.1a1.01 1.01 0 0 0-1.2-.8l-9.7 1.8M252.7 161.1l-10.7 1.9M253.1 160.5l-.2 .5-.2 .1M291.6 167a1.01 1.01 0 0 1 .2 1.4 1.01 1.01 0 0 1-1.4 .3l-11 2M296.3 175.3l-66.1 11.8M195.9 187h34.3"/>
<path d="M209.5 180.7l.5-.2a6.2 6.2 0 0 0 6.1 0 .5 .5 0 0 1 .4 .3 .5 .5 0 0 1-.2 .6 6.3 6.3 0 0 1-6.8-.2z"/>
<circle cx="104.7" cy="71.9" r="1.2"/>
<circle cx="331.4" cy="71.9" r="1.2"/>
<circle cx="72.7" cy="84.6" r="4.5"/>
<circle cx="42.5" cy="109.5" r="1.2"/>
<circle cx="383.6" cy="109.5" r="1.2"/>
<circle cx="68" cy="122.7" r="1.2"/>
<circle cx="213" cy="139.8" r="4"/>
<circle cx="213" cy="129.7" r="1.2"/>
<circle cx="70" cy="160.8" r="4.5"/>
<circle cx="80.4" cy="160.8" r="3"/>
<circle cx="90.4" cy="160.8" r="3"/>
<circle cx="90.4" cy="168.1" r="1.2"/>
<circle cx="100.4" cy="160.8" r="3"/>
<circle cx="213" cy="161.8" r="4.5"/>
<circle cx="325.7" cy="160.8" r="3"/>
<circle cx="335.7" cy="160.8" r="3"/>
<circle cx="335.7" cy="168.1" r="1.2"/>
<circle cx="345.7" cy="160.8" r="3"/>
<circle cx="356.2" cy="160.8" r="4.5"/>
</g>
<!-- layer: Border -->
<g fill="none" stroke="#000" stroke-width=".25">
<path d="M15 .1h-15v15M20 10.1h390v276.9h-390zM65 5.1v5M115 5.1v5M165 5.1v5M215 5.1v10M265 5.1v5M315 5.1v5M365 5.1v5M405 .1h15v15M15 52.9h5M410 52.9h5"/>
<path d="M15 100.7h5M410 100.7h5M15 148.6h10M405 148.6h10M15 196.4h5M410 196.4h5M15 244.2h5M410 244.2h5M0 282.1v14.9h15M65 287v5M115 287v5M165 287v5"/>
<path d="M215 282.1v9.9M265 287v5M315 287v5M365 287v5M420 282.1v14.9h-15"/>
</g>
<!-- layer: TitleBlock -->
<path d="M230 240.1h180v46.9h-180zM230 250h180M254 240.1v9.9M288 240.1v46.9M349 240.1v46.9M288 260.1h122M349 277.1h61M359 277.1v9.9M395 277.1v9.9" fill="none" stroke="#000" stroke-width=".36"/>
<!-- layer: Dimensions -->
<path d="M38.3 77.7h12.5M51.4 62.2v14.9M54.9 64.2h7M65.4 62.2v14.9M38.3 91.7h12.5M40.3 81.2v7" fill="none" stroke="#000" stroke-width=".25"/>
<path d="M51.4 64.2l3.5-.6v1.2zM61.9 63.6l3.5 .6-3.5 .6zM39.7 88.2h1.2l-.6 3.5zM40.3 77.7l.6 3.5h-1.2z" fill="#000" stroke="#000" stroke-width=".25"/>
<text font-size="8.4" x="188.4" y="71">Top View (1:1)</text>
<text font-size="7" x="289" y="270.6">SwitchPlate</text>
<g font-size="4.9">
<text x="24.9" y="19">All values in mm unless otherwise noted</text>
<text x="52.5" y="62.7">14</text>
<text x="67.3" y="63.6">(for all square cutouts)</text>
<text x="38.7" y="91" transform="rotate(-90 38.7 91)">14</text>
<text x="289" y="248.5">Jan Kolkmeier</text>
<text x="326.2" y="248.5">6/26/2020</text>
<text x="399.1" y="285.7">1/1</text>
</g>
<g font-size="3.5">
<text x="39" y="8.8">1</text>
<text x="89" y="8.8">2</text>
<text x="139" y="8.8">3</text>
<text x="189" y="8.8">4</text>
<text x="239" y="8.8">5</text>
<text x="289" y="8.8">6</text>
<text x="339" y="8.8">7</text>
<text x="389" y="8.8">8</text>
<text x="16.3" y="30.2">A</text>
<text x="411.3" y="30.2">A</text>
<text x="58" y="62.7">±.05</text>
<text x="16.3" y="78">B</text>
<text x="411.3" y="78">B</text>
<text x="38.7" y="85.5" transform="rotate(-90 38.7 85.5)">±.05</text>
<text x="16.2" y="125.9">C</text>
<text x="411.2" y="125.9">C</text>
<text x="16.2" y="173.7">D</text>
<text x="411.2" y="173.7">D</text>
<text x="16.3" y="221.6">E</text>
<text x="411.3" y="221.6">E</text>
<text x="16.4" y="269.4">F</text>
<text x="411.4" y="269.4">F</text>
<text x="39" y="290.8">1</text>
<text x="89" y="290.8">2</text>
<text x="139" y="290.8">3</text>
<text x="189" y="290.8">4</text>
<text x="239" y="290.8">5</text>
<text x="289" y="290.8">6</text>
<text x="339" y="290.8">7</text>
<text x="389" y="290.8">8</text>
</g>
<g font-size="2.5">
<text x="231" y="242.9">Dept.</text>
<text x="255" y="242.9">Technical reference</text>
<text x="289" y="242.9">Created by</text>
<text x="350" y="242.9">Approved by</text>
<text x="289" y="252.8">Document type</text>
<text x="350" y="252.8">Document status</text>
<text x="289" y="262.9">Title</text>
<text x="350" y="262.9">DWG No.</text>
<text x="350" y="279.9">Rev.</text>
<text x="360" y="279.9">Date of issue</text>
<text x="396" y="279.9">Sheet</text>
</g>
</svg>
